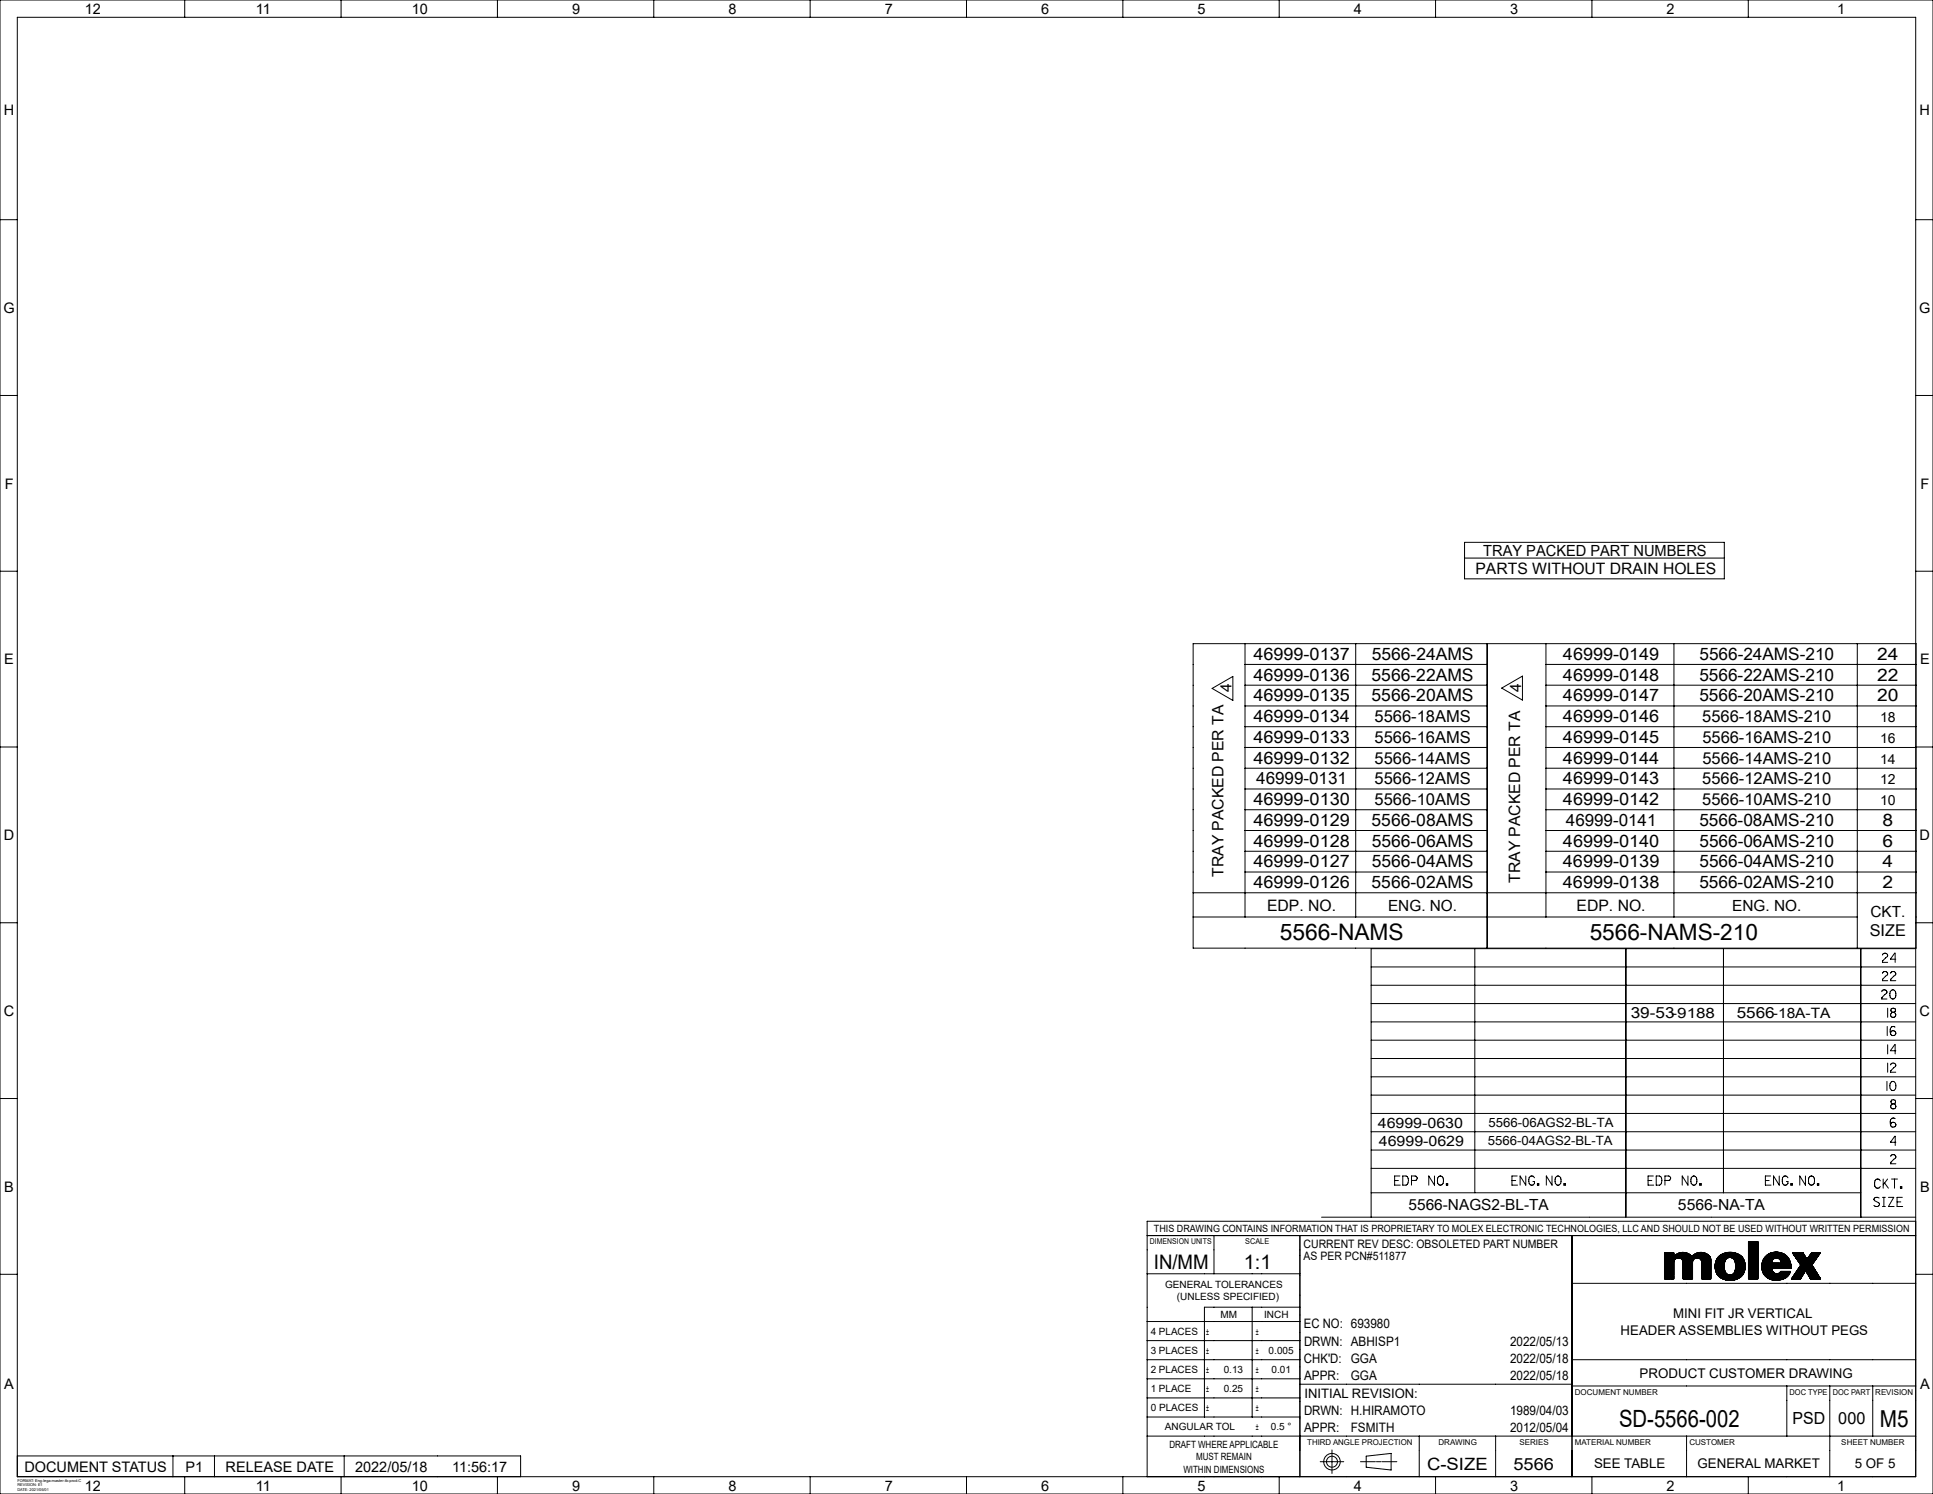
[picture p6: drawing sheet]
<svg xmlns="http://www.w3.org/2000/svg" width="559mm" height="432mm" viewBox="0 0 559 432" stroke-linecap="round" stroke-linejoin="round" font-family="sans-serif">
<g fill="none" stroke="#000" stroke-width=".29">
<path d="M0 0h558.8v431.8h-558.8zM5 5h548.8v421.8h-548.8zM53.4 0v5M98.6 0v5M143.8 0v5M189 0v5M234.2 0v5M279.4 0v5M324.6 0v5M369.8 0v5M415 0v5M460.2 0v5"/>
<path d="M505.4 0v5M0 63.5h5M553.8 63.5h5M0 114.3h5M553.8 114.3h5M423.4 156.7h75.1v10.6h-75.1zM0 165.1h5M423.4 161.3h75.1M553.8 165.1h5M344.9 186h209v88h-209zM350.4 199l6-3.5v6.9zM359.9 186v79"/>
<path d="M359.9 192h70M359.9 198h70M391.9 186v79M429.9 186v88M434.1 198.9l6-3.5v6.9zM446.9 192h107M446.9 198h107M446.9 186v79M483.9 186v79M536.9 186v88M0 215.9h5M359.9 204h70"/>
<path d="M359.9 210h70M359.9 216h70M446.9 204h107M446.9 210h107M446.9 216h107M553.8 215.9h5M359.9 222h70M359.9 228h70M359.9 234h70M446.9 222h107M446.9 228h107M446.9 234h107"/>
<path d="M344.9 258h209M359.9 240h70M359.9 246h70M359.9 252h70M446.9 240h107M446.9 246h107M446.9 252h107M0 266.7h5M344.9 265h192M396.4 279.5h157.4M426.3 274.2v70.5M470 274.2v77.6"/>
<path d="M498.2 274.2v70.5M537.9 274.2v77.6M544.2 276a.74 .74 0 0 1 .9-.5 .74 .74 0 0 1 .5 1l-1.3 1.2-.1 .4h1.5M548 277.2h-1.5l1.2-1.7 .2 2.6M553.8 274.2h-157.5l.1 77.6M553.8 266.7h5M396.4 295.3h157.4M396.4 290.1h157.4M396.4 284.8h157.4M544 286.6a.74 .74 0 0 1 .9-.5 .74 .74 0 0 1 .5 .9l-1.3 1.3-.1 .4h1.5M544.2 281.3a.74 .74 0 0 1 .9-.5 .74 .74 0 0 1 .5 1l-1.3 1.2-.1 .4h1.5M545.6 296.7v2.6"/>
<path d="M545.7 291.4v2.6M546.5 281.3a.74 .74 0 0 1 1-.5 .74 .74 0 0 1 .5 1l-1.4 1.2-.1 .4h1.5M546.8 286.2l.3-.1a1.43 1.43 0 0 1 1 1.2 1.43 1.43 0 0 1-.8 1.4h-.2a1.61 1.61 0 0 1-.3-2.5zM547.1 292.6l-.4-.3-.1-.4 .1-.3 .6-.2 .5 .2 .1 .3v.4l-.5 .3M547.1 292.6a.74 .74 0 0 0-.4 1.1 .74 .74 0 0 0 1.2 0 .74 .74 0 0 0-.5-1.1M547.1 292.6h.3M547.8 296.9l-.6-.2a1.52 1.52 0 0 0 0 2.6l.5-.1a.75 .75 0 0 0-.1-1.3 .75 .75 0 0 0-1.1 .8M0 317.5h5M396.4 311.2h157.4M396.4 316.5h157.4M396.4 305.9h157.4M396.4 300.6h157.4"/>
<path d="M545.5 312.5v2.7M545.7 302v2.6M545.7 307.3v2.6M546.5 307.8a.74 .74 0 0 1 1-.5 .74 .74 0 0 1 .5 .9l-1.4 1.2-.1 .5h1.5M546.8 312.7l.3-.2a1.43 1.43 0 0 1 1 1.3 1.43 1.43 0 0 1-.8 1.4h-.2a1.61 1.61 0 0 1-.3-2.5zM547.2 319a.74 .74 0 0 0-.5 1.2 .74 .74 0 0 0 1.2 0 .74 .74 0 0 0-.5-1.2M547.2 319l-.5-.2v-.4l.1-.4 .5-.2 .6 .2 .1 .4-.1 .4-.5 .2M547.2 319h.2M548 303.7h-1.5l1.2-1.7 .2 2.6M553.8 317.5h5M396.4 332.4h157.4M396.4 321.8h157.4"/>
<path d="M396.4 327.1h157.4M396.4 337.7h157.4M404.7 339.9h-1.5v2.6h1.6M405.5 339.9h1a1.61 1.61 0 0 1 0 2.6h-1zM414.7 339.9v2.6l-1.7-2.6v2.6M438.6 339.9h-1.5v2.6h1.6M441.1 339.9v2.6l-1.7-2.6v2.6M448.7 339.9v2.6l-1.7-2.6v2.6M478 339.9h-1.6v2.6h1.7M478.8 339.9h.9a1.61 1.61 0 0 1 0 2.6h-.9zM488 339.9v2.6l-1.7-2.6v2.6M511.9 339.9h-1.6v2.6h1.7"/>
<path d="M514.3 339.9v2.6l-1.6-2.6v2.6M521.9 339.9v2.6l-1.6-2.6v2.6M546.6 334.3a.74 .74 0 0 1 .9-.6 .74 .74 0 0 1 .5 1l-1.3 1.2-.1 .5h1.5M547.9 323.3l-.7-.2a1.52 1.52 0 0 0 0 2.7l.6-.1a.75 .75 0 0 0-.2-1.3 .75 .75 0 0 0-1.1 .7M548.1 330.2h-1.5l1.1-1.8 .2 2.7M331.6 357.1h222.2M350.9 357.1v11.1M375.8 357.1v69.7M382 351.8h171.8M396.4 344.7h141.5M403.2 341.2h1M408 341.2l1.4-.1 .3-.7-.6-.5h-1.1v2.6"/>
<path d="M416 340l.3-.1a1.43 1.43 0 0 1 1 1.2 1.43 1.43 0 0 1-.8 1.4h-.2a1.61 1.61 0 0 1-.3-2.5zM418.1 342.1h.4v.4h-.4zM437.1 341.2h1.1M443.6 340.4l-.4-.4-.5-.1a1.56 1.56 0 0 0 0 2.6h.5l.4-.5v-.5h-.5M444.4 342.1h.5v.4h-.5zM450 340l.3-.1a1.43 1.43 0 0 1 1 1.2 1.43 1.43 0 0 1-.8 1.4h-.2a1.62 1.62 0 0 1-.3-2.5zM452.1 342.1h.4v.4h-.4zM454.4 357.1v69.7M476.4 341.2h1.1M481.3 341.2l1.4-.1 .3-.7-.3-.4-1.4-.1v2.6M489.2 340l.4-.1a1.43 1.43 0 0 1 1 1.2 1.43 1.43 0 0 1-.8 1.4h-.2a1.61 1.61 0 0 1-.4-2.5zM491.4 342.1h.4v.4h-.4z"/>
<path d="M505.4 358.8h2.8M505.4 358.8v10.8M505.5 358.8l-.1 .1M505.6 358.8l-.2 .2M505.6 358.8l-.2 .3 .3-.3M505.7 358.8l-.3 .3M505.8 358.8l-.4 .4M505.9 358.8l-.5 .5M506 358.8l-.6 .6M506.1 358.8l-.7 .7M506.2 358.8l-.8 .8M506.3 358.8l-.9 .9"/>
<path d="M506.5 358.8l-1.1 1.1M506.6 358.8l-1.2 1.2M506.8 358.8l-1.4 1.4M506.9 358.8l-1.5 1.5M507.1 358.8l-1.7 1.7 1.7-1.7M507.2 358.8l-1.8 1.8M507.4 358.8l-2 2M507.5 358.8l-2.1 2.1M507.7 358.8l-2.3 2.3M507.8 358.8l-2.4 2.4M508 358.8l-2.6 2.6M508.1 358.8l-2.7 2.7"/>
<path d="M508.2 360l-2.8 2.8M508.2 359.9l-2.8 2.8M508.2 359.8l-2.8 2.8M508.2 359.7l-2.8 2.8M508.2 359.6l-2.8 2.8M508.2 359.5l-2.8 2.8M508.2 359.4l-2.8 2.8M508.2 359.3l-2.8 2.8M508.2 359.2l-2.8 2.8M508.2 359.1l-2.8 2.8M508.2 359l-2.8 2.8M508.2 358.9l-2.8 2.8"/>
<path d="M508.2 358.9l-2.8 2.7M508.2 358.8v10.8M510.3 341.2h1.1M516.9 340.4l-.4-.4-.6-.1a1.56 1.56 0 0 0 .1 2.6h.5l.4-.5v-.5h-.5M517.7 342.1h.4v.4h-.4zM523.2 340l.4-.1a1.43 1.43 0 0 1 1 1.2 1.43 1.43 0 0 1-.8 1.4h-.2a1.61 1.61 0 0 1-.4-2.5zM525.4 342.1h.4v.4h-.4zM543.2 346.3a.94 .94 0 0 0-1.5 .4l.2 .3 1.2 .6 .2 .6a.93 .93 0 0 1-1.6 .2M543.6 341.3l-.4-.4-.5-.1a1.51 1.51 0 0 0 0 2.6l.5-.1 .4-.4M544.2 348.7h.8M544.2 346.1h.8M544.4 340.8v2.6"/>
<path d="M544.6 346.1v2.6M544.8 341.9l1.1 1.5M545.7 340.8l-1.3 1.7M545.9 346.1h1.6l-1.6 2.6h1.7M546.8 340.8h1.7M547.7 340.8v2.6M548.4 347.4h1.1M549.4 343h.4v.4h-.4zM549.9 346.1h-1.5v2.6h1.6M553.8 353h-222.2v73.8M0 368.3h5M331.6 368.2h44.2"/>
<path d="M362 377.8v31.8M375.8 377.8h-27.6v31.8M454.4 370.9h99.4M481.2 369.2l2.7-2.7-2.7 2.8M481.2 368.1l2.7-2.6-2.7 2.8M481.2 366.9l5-4.9-5 5.1M481.2 365.7l2.7-2.7-2.7 2.8M481.2 365l2.7-2.7-2.7 2.8M481.2 364.2l2.1-2.1-2.1 2.1M481.2 363.5l1.4-1.4-1.4 1.4M481.2 363.2l1.1-1.1-1.1 1.1M481.2 362.5l.4-.4-.4 .4"/>
<path d="M481.2 369.6h2.7M481.2 362.1v7.5M481.2 362.1h2.7M481.2 362.1v.1M481.3 362.1l-.1 .1M481.3 362.1l-.1 .2M481.4 369.6l2.5-2.4-2.4 2.4M481.4 362.1l-.2 .3M481.7 362.1l-.5 .5M481.8 362.1l-.6 .7M481.9 362.1l-.7 .8M482 362.1l-.8 .8"/>
<path d="M482.1 362.1l-.9 1M482.1 369.6l1.8-1.6-1.7 1.6M482.4 362.1l-1.2 1.3M482.4 369.6l1.5-1.3-1.4 1.3M482.7 362.1l-1.5 1.6M482.8 362.1l-1.6 1.7M482.9 362.1l-1.7 1.8M483 362.1l-1.8 1.9M483.1 362.1l-1.9 2M483.2 369.6l.7-.6-.7 .6M483.4 362.1l-2.2 2.3M483.5 369.6l.4-.3-.3 .3"/>
<path d="M483.5 362.1l-2.3 2.4M483.7 362.1l-2.5 2.5M483.7 362.1l-2.5 2.6M483.8 362.1l-2.6 2.7M483.9 364.9a1.34 1.34 0 0 1 1.3-1.3 1.34 1.34 0 0 1 1.4 1.3M483.9 368.6l-1 1M483.9 368.5l-1.2 1.1M483.9 368.4l-1.3 1.2M483.9 368.1l-1.6 1.5M483.9 367.8l-1.9 1.8M483.9 367.7l-2 1.9M483.9 367.5l-2.1 2.1 2.1-2.1"/>
<path d="M483.9 367.4l-2.3 2.2M483.9 367.1l-2.6 2.5M483.9 366.9l-2.7 2.7M483.9 366.8l-2.7 2.8M483.9 366.8l-2.7 2.7M483.9 366.6l-2.7 2.8M483.9 366.3l-2.7 2.8M483.9 366.2l-2.7 2.8M483.9 366.2l-2.7 2.7M483.9 366l-2.7 2.8M483.9 365.9l-2.7 2.8M483.9 365.8l-2.7 2.8"/>
<path d="M483.9 365.7l-2.7 2.7M483.9 365.6l-2.7 2.8M483.9 365.3l-2.7 2.8M483.9 365.2l-2.7 2.8M483.9 365.1l-2.7 2.7M483.9 365l-2.7 2.7M483.9 364.9l-2.7 2.8M483.9 369.6h-.1M483.9 369.5l-.1 .1M483.9 369.5l-.2 .1M483.9 369.2l-.5 .4M483.9 369l-.6 .6"/>
<path d="M483.9 368.8l-.9 .8M483.9 368.7l-1 .9M483.9 364.9v4.7M483.9 362.1v1.1a3.4 3.4 0 0 1 5.2 0 3.4 3.4 0 0 1 4.9-.3M483.9 364.8l-2.7 2.7M483.9 362.9l-2.7 2.7M483.9 362.7l-2.7 2.8M483.9 362.6l-2.7 2.8M483.9 362.6l-2.7 2.7M483.9 362.4l-2.7 2.8M483.9 362.1l-2.7 2.8M483.9 364.7l-2.7 2.7"/>
<path d="M483.9 364.6l-2.7 2.8M484 364.4l-2.8 2.8M484 364.3l-2.8 2.8M484.5 362.6l-3.3 3.3M484.7 362.5l-3.5 3.5M485 362.3l-3.8 3.8M485.2 362.2l-4 4M485.4 362.2l-4.2 4.1M485.5 362.1l-4.3 4.3M485.6 362.1l-4.4 4.4M485.8 362l-4.6 4.6M485.9 362l-4.7 4.7"/>
<path d="M486 362l-4.8 4.8M486.3 362l-1.9 1.8M486.4 364.2l1.8-1.8-1.8 1.8M486.5 362l-1.8 1.7M486.6 364.9v4.7h2.7M486.6 362l-1.7 1.6M486.6 362l-1.6 1.6M486.7 362l-1.6 1.6M486.9 362l-1.7 1.6M486.9 362l-1.5 1.6 1.6-1.6M487.1 362l-1.6 1.6M487.2 362l-1.6 1.6"/>
<path d="M487.3 362.1l-1.6 1.5M487.4 369.6l1.9-1.8-1.9 1.8M487.4 362.1l-1.7 1.6M487.5 362.1l-1.7 1.6M487.5 362.1l-1.6 1.6M487.6 362.1l-1.7 1.7M487.7 362.2l-1.7 1.6M487.8 362.2l-1.7 1.7 1.7-1.7M487.9 362.3l-1.7 1.7M488 362.3l-1.8 1.7M488 362.3l-1.7 1.8M488.1 369.6l1.2-1.1-1.2 1.1"/>
<path d="M488.1 362.4l-1.8 1.7M488.3 362.5l-1.9 1.8M488.4 362.5l-1.9 1.9M488.4 362.6l-1.9 1.9M488.5 362.6l-2 1.9M488.5 362.6l-2 2M488.6 362.7l-2.1 2M488.6 362.7l-2 2.1M488.7 362.8l-2.1 2.1M488.8 362.8l-2.2 2.2M488.8 369.6l.5-.4-.4 .4M488.8 362.9l-2.2 2.3 2.3-2.3"/>
<path d="M488.9 363l-2.3 2.3M489 363l-2.4 2.5M489 363.1l-2.4 2.4M489 363.1l-2.4 2.5M489.1 369.6h.1M489.3 369.6v-4.7a1.34 1.34 0 0 1 1.3-1.3 1.34 1.34 0 0 1 1.4 1.3v4.7M489.3 369.6h.1M489.3 369.4l-.3 .2M489.3 369.3l-.3 .3M489.3 369l-.6 .6M489.3 368.9l-.7 .7M489.3 368.8l-.9 .8"/>
<path d="M489.3 368.7l-.9 .9M489.3 368.6l-1 1M489.3 368.3l-1.3 1.3M489.3 368.2l-1.5 1.4M489.3 368l-1.6 1.6 1.6-1.6M489.3 367.9l-1.8 1.7M489.3 367.6l-2.1 2M489.3 367.5l-2.2 2.1M489.3 367.3l-2.3 2.3 2.3-2.3M489.3 367.2l-2.5 2.4M489.3 367l-2.6 2.6M489.3 366.9l-2.7 2.7 2.7-2.6"/>
<path d="M489.3 366.6l-2.7 2.9M489.3 366.4l-2.7 2.8M489.3 366.3l-2.7 2.8M489.3 366.3l-2.7 2.7M489.3 366.1l-2.7 2.8M489.3 365.8l-2.7 3M489.3 365.7l-2.7 2.8M489.3 365.6l-2.7 2.8M489.3 365.5l-2.7 2.8M489.3 365.4l-2.7 2.8M489.3 365.3l-2.7 2.8M489.3 365.2l-2.7 2.8"/>
<path d="M489.3 365.1l-2.7 2.8M489.3 364.8l-2.7 3M489.3 364.7l-2.7 2.8M489.3 364.5l-2.7 2.9M489.4 364.4l-2.8 2.9M489.5 364.2l-2.9 3M489.7 362.6l-3.1 3.2M490.2 362.3l-3.6 3.6 3.4-3.5M490.2 363.6l1.6-1.6-1.9 1.7M490.4 362.2l-3.8 3.9M490.5 363.6l1.6-1.6-1.7 1.6M490.6 362.2l-4 4"/>
<path d="M490.7 362.1l-4.1 4.1M490.8 363.6l1.7-1.5-1.6 1.5M490.8 362.1l-4.2 4.3M491 362l-4.4 4.5M491.1 362l-4.5 4.5M491.2 362l-4.6 4.7M491.3 362l-4.7 4.8M491.5 362l-4.9 5 4.9-5M491.7 362l-5.1 5.1M491.7 364.2l1.8-1.7-1.7 1.7M491.9 364.6l1.9-1.9-1.9 1.9M491.9 362l-1.6 1.6"/>
<path d="M492 369.5l2.6-2.5-2.6 2.6M492 368.5l2.6-2.6-2.6 2.7M492 367.8l2.6-2.6-2.6 2.7M492 367l2.6-2.5-2.6 2.7M492 369.6h2.6M492.2 362l-1.6 1.6M492.3 362l-1.6 1.6M492.6 369.6l2-1.9-2 1.9M492.6 362.1l-1.6 1.5M492.7 362.1l-1.6 1.5M492.7 362.1l-1.5 1.6M492.8 362.2l-1.6 1.5"/>
<path d="M492.9 362.2l-1.6 1.5M493 362.2l-1.6 1.6M493 362.2l-1.5 1.6 1.6-1.5M493.2 362.3l-1.7 1.6M493.2 362.3l-1.6 1.7M493.3 362.4l-1.7 1.6M493.4 362.4l-1.7 1.7M493.6 362.5l-1.8 1.8M493.6 362.6l-1.7 1.7M493.7 362.6l-1.8 1.8M493.7 362.6l-1.8 1.9M493.9 362.8l-1.9 1.9"/>
<path d="M494 362.8l-2 2M494 362.9l.6 1.2M494 362.9l-2 2.1M494.1 362.9l-2.1 2.1M494.1 363l-2.1 2.1M494.2 363l-2.2 2.2M494.2 363.1l-2.2 2.2M494.2 363.1l-2.2 2.3M494.3 363.2l-2.3 2.3M494.3 363.2l-2.3 2.5M494.4 363.3l-2.4 2.4M494.4 363.4l-2.4 2.4"/>
<path d="M494.4 363.4l-2.4 2.6M494.5 363.5l-2.5 2.5M494.5 363.6l-2.5 2.5M494.5 363.7l-2.5 2.6M494.5 363.8l-2.5 2.8M494.6 364l-2.6 2.7M494.6 369.6h-.1M494.6 369.5l-.1 .1M494.6 369.4l-.2 .2M494.6 369.2l-.4 .4M494.6 369.1l-.5 .5M494.6 369l-.6 .6"/>
<path d="M494.6 368.9l-.7 .7M494.6 368.8l-.8 .8M494.6 368.7l-1 .9M494.6 368.5l-1.1 1.1M494.6 368.4l-1.3 1.2M494.6 368.3l-1.3 1.3M494.6 368.2l-1.4 1.4M494.6 368.1l-1.6 1.5M494.6 368l-1.6 1.6M494.6 367.9l-1.7 1.7M494.6 367.8l-1.9 1.8M494.6 367.5l-2.2 2.1"/>
<path d="M494.6 367.4l-2.3 2.2M494.6 367.3l-2.3 2.3M494.6 367.2l-2.5 2.4M494.6 367.1l-2.6 2.5M494.6 366.8l-2.6 2.6M494.6 366.7l-2.6 2.6M494.6 366.6l-2.6 2.6M494.6 366.5l-2.6 2.6M494.6 366.4l-2.6 2.6M494.6 366.2l-2.6 2.7 2.6-2.6M494.6 366.1l-2.6 2.6M494.6 365.8l-2.6 2.6"/>
<path d="M494.6 365.6l-2.6 2.7M494.6 365.5l-2.6 2.7 2.6-2.6M494.6 365.3l-2.6 2.7M494.6 365l-2.6 2.7M494.6 364.9l-2.6 2.7M494.6 364.9l-2.6 2.6M494.6 364.7l-2.6 2.7M494.6 364.6l-2.6 2.7M494.6 364.3l-2.6 2.7M494.6 364.2l-2.6 2.7M494.6 364.1l-2.6 2.6M494.6 364.1v5.5"/>
<path d="M496.3 363.8a4.3 4.3 0 0 0 1 5.4M497.1 362.9l-.5 .6M497.4 369.3l1.5-1.4-1.5 1.4M497.5 362.7l-1.1 1.1M497.7 362.5l-1.5 1.5M498 362.4l-1.9 1.9M498.1 362.4l-2 2M498.3 362.3l-2.3 2.2M498.4 366l-2.1 2.1M498.4 365.9l-2.1 2.2M498.4 366.1l-2 2.1M498.4 365.8l-2.1 2.2"/>
<path d="M498.4 366.2l-2 2.1M498.4 366.3l-2 2M498.4 365.7l-2.2 2.2M498.4 366.4l-1.9 2 2-1.9M498.4 365.5l-2.2 2.4M498.5 365.5l-2.4 2.3M498.5 366.5l-2 2M498.5 365.3l-2.4 2.4M498.5 362.2l-2.5 2.5M498.5 366.6l-1.9 2M498.5 366.7l-1.8 2 1.8-1.9M498.5 365.2l-2.4 2.5"/>
<path d="M498.5 365.1l-2.4 2.5M498.5 366.9l-1.8 1.8M498.5 365l-2.5 2.5M498.5 367l-1.7 1.8M498.6 362.2l-2.7 2.6M498.6 367.1l-1.8 1.7M498.6 367.1l-1.8 1.8M498.6 364.8l-2.6 2.6M498.6 367.2l-1.7 1.7M498.6 364.6l-2.6 2.7M498.6 367.3l-1.5 1.8M498.7 364.5l-2.7 2.7"/>
<path d="M498.7 367.5l-1.6 1.6M498.7 364.4l-.3 1.6 .3 1.5M498.7 364.4a1.47 1.47 0 0 1 1.4-1 1.47 1.47 0 0 1 1.4 1M498.7 364.4l-2.8 2.8M498.7 362.1l-2.8 2.9M498.8 367.7l-1.6 1.5M498.8 367.8l-1.5 1.4M498.9 364.1l-3 3M498.9 362.1l-3 3M498.9 367.9l-1.4 1.5M499 368l-1.4 1.4M499 368.1l-1.3 1.3"/>
<path d="M499.1 362.1l-3.3 3.2M499.1 368.1l-1.4 1.4M499.1 362l-3.3 3.3M499.2 368.2l-1.4 1.3M499.2 368.2l-1.3 1.3M499.3 368.3l-1.4 1.3M499.3 362l-3.5 3.5M499.3 368.3l-1.3 1.3M499.4 362l-3.6 3.6M499.4 368.3l-1.3 1.3M499.5 368.4l-1.3 1.3 1.3-1.3M499.5 362l-3.7 3.7"/>
<path d="M499.6 362l-3.8 3.8M499.6 368.4l-1.3 1.3M499.7 368.4l-1.3 1.4 1.4-1.3M499.8 362l-4 3.9M499.9 368.5l-1.4 1.3M499.9 361.9l-4.1 4.1M499.9 361.9l-4.1 4.2M500 368.5l-1.4 1.3M500 368.5l-1.3 1.4M500.1 361.9l-4.3 4.3M500.2 368.5l-1.5 1.4M500.2 361.9l-4.4 4.4"/>
<path d="M500.2 361.9l-4.4 4.5M500.3 368.5l-1.5 1.4M500.3 363.5l1.4-1.3-1.3 1.3M500.4 368.5l-1.5 1.4M500.4 361.9l-4.6 4.6M500.5 362l-4.7 4.7 4.7-4.7M500.5 368.4l-1.5 1.5M500.6 362l-4.8 4.8M500.7 368.4l-1.6 1.6M500.8 362l-4.9 4.9M500.9 362l-5 5M501 362l-1.7 1.7"/>
<path d="M501.1 362l-1.6 1.5M501.2 362l-1.5 1.5M501.3 362.1l-1.5 1.4M501.4 362.1l-1.5 1.3M501.5 362.1l-1.4 1.3M501.5 364.4a3.2 3.2 0 0 1-.9 4 1.47 1.47 0 0 1-1.9-.9M501.5 362.1l-1.3 1.3M501.5 364.5l1.7-1.6-1.7 1.7M501.6 362.1l-1.4 1.3M501.8 362.2l-1.3 1.3M501.9 362.2l-1.3 1.3M502 362.3l-1.3 1.3"/>
<path d="M502.1 362.3l-1.3 1.3M502.2 362.4l-1.3 1.3M502.3 362.4l-1.4 1.3M502.3 362.4l-1.3 1.3M502.4 362.5l-1.4 1.3M502.5 362.5l-1.4 1.3M502.5 362.5l-1.3 1.4M502.6 362.6l-1.4 1.4M502.7 362.6l-1.4 1.5M502.8 362.7l-1.5 1.4M502.9 362.7l-1.5 1.6 1.5-1.6M503 362.8l-1.6 1.5"/>
<path d="M503 362.8a4.1 4.1 0 0 1 1.1 5.1 4.1 4.1 0 0 1-4.7 2.1l-2.1-.8M503 362.8a4.9 4.9 0 0 0-6.7 1M503.1 362.8l-1.6 1.6M503.2 363l-1.6 1.6M503.3 363l-1.7 1.7M503.3 363l-1.7 1.8M503.4 363.1l-1.8 1.8M503.5 363.1l-1.9 1.9M503.5 363.2l-1.8 1.8M503.5 363.2l-1.8 1.9M503.6 363.3l-1.9 1.9M503.6 363.3l-1.9 2"/>
<path d="M503.7 363.4l-2 2M503.7 363.4l-2 2.1M503.7 368.6l-.5 .5M503.8 363.5l-2.1 2.1 2.1-2M503.8 363.6l-2 2.2M503.9 363.7l-2.1 2.2M503.9 363.8l-2.1 2.2M504 368.2l-1.1 1.1M504 363.8l-2.2 2.3M504 363.9l-2.2 2.3M504 364l-2.3 2.3M504.1 364l-2.4 2.4"/>
<path d="M504.1 368l-1.5 1.5M504.1 364.1l-2.4 2.4M504.1 367.9l-1.6 1.6M504.1 364.2l-2.4 2.4M504.2 364.2l-2.5 2.6M504.2 364.3l-2.5 2.6M504.2 367.7l-2 1.9M504.2 364.4l-2.6 2.6M504.3 364.5l-2.7 2.7M504.3 367.5l-2.3 2.2M504.3 364.5l-2.7 2.8M504.3 364.6l-2.8 2.8"/>
<path d="M504.3 364.7l-2.9 2.9M504.3 367.3l-2.4 2.5M504.4 364.8l-3 3M504.4 367.2l-2.6 2.6M504.4 364.8l-5.2 5.2 1.6-1.7M504.4 364.9l-5.1 5.1M504.4 367.1l-2.8 2.8M504.4 365l-5 5M504.4 366.9l-3 3M504.4 365.1l-4.8 4.9 4.9-4.8M504.5 366.8l-3.1 3.1M504.5 365.3l-4.8 4.8"/>
<path d="M504.5 366.7l-3.3 3.3M504.5 365.4l-4.7 4.7M504.5 366.5l-3.4 3.5M504.5 365.5l-4.5 4.6M504.5 366.4l-3.6 3.6M504.5 365.6l-4.4 4.5M504.5 366.4l-3.7 3.6M504.5 366.2l-3.8 3.8M504.5 365.7l-4.3 4.4M504.5 365.8l-4.2 4.3M504.5 366.1l-3.9 4M504.5 366l-4 4.1"/>
<path d="M504.5 365.9l-4.1 4.2M505.4 369.6h2.8M508.2 369.6h-.1M508.2 369.5l-.1 .1M508.2 369.5l-.2 .1M508.2 369.4l-.3 .2M508.2 369.3l-.4 .3M508.2 369.2l-.4 .4M508.2 369.1l-.6 .5M508.2 369l-.6 .6M508.2 368.9l-.7 .7M508.2 368.8l-.9 .8"/>
<path d="M508.2 368.7l-.9 .9M508.2 368.6l-1 1M508.2 368.5l-1.2 1.1M508.2 368.4l-1.3 1.2M508.2 368.3l-1.3 1.3M508.2 368.2l-1.5 1.4M508.2 368.1l-1.6 1.5M508.2 368l-1.6 1.6M508.2 367.9l-1.7 1.7M508.2 367.8l-1.9 1.8M508.2 367.6l-2 2 2-1.9M508.2 367.5l-2.2 2.1"/>
<path d="M508.2 367.4l-2.3 2.2M508.2 367.3l-2.3 2.3M508.2 367.2l-2.5 2.4M508.2 367.1l-2.6 2.5M508.2 366.9l-2.7 2.7M508.2 366.9l-2.8 2.7M508.2 366.8l-2.8 2.8M508.2 366.6l-2.8 2.8M508.2 366.6l-2.8 2.7M508.2 366.5l-2.8 2.8M508.2 366.3l-2.8 2.8M508.2 366.3l-2.8 2.7"/>
<path d="M508.2 366.2l-2.8 2.8M508.2 366l-2.8 2.8M508.2 365.9l-2.8 2.8M508.2 365.9l-2.8 2.7M508.2 365.7l-2.8 2.8M508.2 365.6l-2.8 2.8M508.2 365.6l-2.8 2.7M508.2 365.4l-2.8 2.8M508.2 365.3l-2.8 2.8M508.2 365.2l-2.8 2.8M508.2 365.1l-2.8 2.8M508.2 365l-2.8 2.8"/>
<path d="M508.2 364.9l-2.8 2.8M508.2 364.8l-2.8 2.8M508.2 364.7l-2.8 2.8M508.2 364.6l-2.8 2.8M508.2 364.5l-2.8 2.8M508.2 364.4l-2.8 2.8M508.2 364.3l-2.8 2.8M508.2 364.2l-2.8 2.8M508.2 364.1l-2.8 2.8M508.2 364l-2.8 2.8M508.2 363.9l-2.8 2.8M508.2 363.8l-2.8 2.8"/>
<path d="M508.2 363.7l-2.8 2.8M508.2 363.6l-2.8 2.8M508.2 363.5l-2.8 2.8M508.2 363.4l-2.8 2.7M508.2 363.3l-2.8 2.8M508.2 363.2l-2.8 2.8M508.2 363.1l-2.8 2.7M508.2 363l-2.8 2.8M508.2 362.9l-2.8 2.8M508.2 362.7l-2.8 2.8M508.2 362.7l-2.8 2.7M508.2 362.6l-2.8 2.8"/>
<path d="M508.2 362.4l-2.8 2.8M508.2 362.4l-2.8 2.7M508.2 362.3l-2.8 2.8M508.2 362.1l-2.8 2.8M508.2 362.1l-2.8 2.7M508.2 362l-2.8 2.8M508.2 361.8l-2.8 2.8M508.2 361.7l-2.8 2.8M508.2 361.7l-2.8 2.7M508.2 361.6l-2.8 2.7M508.2 361.4l-2.8 2.8M508.2 361.4l-2.8 2.7"/>
<path d="M508.2 361.3l-2.8 2.7M508.2 361.1l-2.8 2.8M508.2 361l-2.8 2.8M508.2 361l-2.8 2.7M508.2 360.8l-2.8 2.8M508.2 360.7l-2.8 2.8M508.2 360.7l-2.8 2.7M508.2 360.5l-2.8 2.8M508.2 360.4l-2.8 2.8M508.2 360.3l-2.8 2.8M508.2 360.1l-2.8 2.9 2.8-2.8M509.3 366.1l4.3-4.2-4.3 4.3"/>
<path d="M509.3 365.7l3.9-3.8-3.9 3.9M509.3 366.4l4.6-4.5-4.6 4.6M509.3 366.5l.5 1.6M509.3 366.8l4.9-4.8-4.8 4.8M509.6 367.8l2.8-2.7-2.7 2.7M509.8 368.1l1.1 1.2 1 .5 1.1 .2M510.9 362.7l-.8 .8M511.2 362.5l-1.3 1.3M511.4 362.4l-1.6 1.6M511.6 362.3l-1.9 1.9M511.8 362.2a4.1 4.1 0 0 0-2.5 4.3M511.8 362.2l-2.2 2.2"/>
<path d="M511.9 362.2l-2.3 2.3M512.1 362.1l-2.6 2.6M512.2 364.9l-2.6 2.7M512.2 365l-2.6 2.6M512.2 364.8l-2.7 2.7M512.2 366.8l-1.9 1.9M512.2 366.9l-1.8 1.9M512.2 364.6l-2.7 2.8M512.2 362.1l-2.7 2.7M512.2 367l-1.8 1.9M512.3 365.1l-2.7 2.6M512.3 364.5l-2.8 2.8"/>
<path d="M512.3 367.1l-1.9 1.8M512.3 367.1l-1.8 1.9M512.3 367.2l-1.8 1.8M512.3 364.3l-2.8 3M512.4 367.3l-1.8 1.8M512.4 367.4l-1.8 1.7M512.4 369.9l2.6-2.4-2.5 2.4M512.4 362l-3 3M512.4 367.4l-1.7 1.7M512.5 362l-3.1 3.1M512.5 367.5l-1.7 1.7M512.5 366.6l1.7-1.5-1.6 1.5"/>
<path d="M512.5 367.6l-1.6 1.7M512.6 365.1l-2.9 2.8M512.6 364a1.34 1.34 0 0 1 1.5-.3 1.34 1.34 0 0 1 .8 1.4h-2.7zM512.6 362l-3.2 3.2M512.6 367.7l-1.7 1.6M512.7 367.7l-1.6 1.7 1.6-1.6M512.7 365.1l-3 2.9M512.8 361.9l-3.5 3.5M512.8 365.1l-3 3M512.8 367.8l-1.7 1.6M512.8 367.9l-1.6 1.6M512.8 361.9l-3.5 3.6"/>
<path d="M512.9 367.9l-1.7 1.6M513 361.9l-3.7 3.7M513 365.1l-3.2 3.1M513 368l-1.7 1.5M513 368l-1.6 1.6M513 370l2.7-2.5-2.6 2.5M513.1 365.1l-3.2 3.2M513.1 368l-1.7 1.6M513.2 363.6l1.5-1.5-1.7 1.6M513.2 368.1l-1.7 1.5M513.3 368.1l-1.7 1.6M513.3 365.1l-3.3 3.3"/>
<path d="M513.3 361.9l-4 4M513.3 368.1l-1.6 1.6M513.4 365.1l-3.4 3.4M513.4 361.9l-4.1 4.1M513.4 368.1l-1.7 1.6M513.5 365.1l-3.4 3.4M513.5 368.1l-1.7 1.7M513.6 368.1l-1.7 1.7M513.6 365.1l-3.5 3.5M513.7 368.1l-1.7 1.7M513.7 365.1l-3.5 3.5M513.7 361.9l-4.4 4.4"/>
<path d="M513.8 365.1l-3.6 3.6M513.8 368.1l-1.8 1.7M513.9 365.1l-1.6 1.5M514 368.1l-1.9 1.8M514 361.9l-4.7 4.7M514 365.1l-1.6 1.5M514.1 366.6l3-2.9-3 2.9M514.1 361.9l-4.8 4.8M514.2 368l-1.9 1.9 1.7-1.8M514.3 365.1l-1.6 1.5M514.3 362l-4.9 4.9M514.4 365.1l-1.6 1.5"/>
<path d="M514.4 362l-5 5M514.5 364l1.5-1.4-1.5 1.4M514.5 362l-5.1 5.1M514.5 365.1l-1.6 1.5M514.6 365.1l-1.6 1.5M514.6 362l-5.2 5.2M514.7 364.2l1.5-1.4-1.5 1.5M514.7 365.1l-1.6 1.5M514.8 367.5h2.8l-.4 .9-1.2 1.1M514.8 367.5h-.1M514.8 365.1l-1.6 1.5M514.8 362.1l-1.6 1.5"/>
<path d="M514.8 367.5l-.2 .2M514.9 362.1l-1.6-.2-1.5 .3M514.9 362.1l1.3 .7 1 1.1M514.9 364.8l1.7-1.7-1.7 1.8M514.9 362.1l-1.5 1.5M515 362.1l-1.5 1.5M515.1 362.2l-1.5 1.4M515.1 369.8l2.3-2.3-2.5 2.4M515.1 367.5l-2.6 2.5M515.1 362.2l-1.4 1.4M515.2 367.5l-2.6 2.5M515.2 362.2l-1.4 1.4"/>
<path d="M515.3 362.2l-1.4 1.4M515.3 367.5l-2.6 2.5M515.4 362.3l-1.5 1.3M515.4 367.5l-2.5 2.5M515.4 362.3l-1.4 1.4M515.5 367.5l-2.6 2.5M515.5 362.3l-1.4 1.4M515.6 362.4l-1.4 1.4 1.4-1.4M515.7 362.4l-1.4 1.4M515.8 362.5l-1.4 1.4M515.8 367.5l-2.6 2.5M515.9 367.5l-2.6 2.5"/>
<path d="M516 367.5l-2.6 2.5M516 369.5l-1.4 .4-1.6 .1M516 362.6l-1.4 1.5M516.1 362.7l-1.5 1.4M516.1 367.5l-2.6 2.5M516.2 367.5l-2.6 2.5M516.3 362.8l-1.6 1.5M516.3 362.9l-1.5 1.5M516.3 367.5l-2.6 2.5M516.4 362.9l-1.6 1.6M516.4 367.5l-2.6 2.5M516.5 363l-1.6 1.6"/>
<path d="M516.5 363l-1.6 1.7M516.5 367.5l-2.6 2.5M516.7 363.2l-1.8 1.8M516.7 363.2l-3.4 3.4M516.7 363.3l-3.3 3.3M516.8 363.3l-3.3 3.3M516.8 367.5l-2.8 2.5M516.9 363.4l-3.3 3.2M516.9 363.5l-3.1 3.1M516.9 367.5l-2.5 2.5M517 363.6l-3.1 3M517 368.6l-.5 .5"/>
<path d="M517.1 367.5l-2.6 2.4M517.1 363.8l-2.9 2.8M517.1 367.5l-2.4 2.4M517.1 363.8l-2.7 2.8M517.2 363.9l-2.8 2.7M517.2 368.4l-.9 .9M517.2 363.9l.5 1.3 .1 1.4h-5.6a1.38 1.38 0 0 0 1 1.5 1.38 1.38 0 0 0 1.6-.6M517.2 364l-2.7 2.6M517.2 367.5l-2.5 2.4M517.2 364l-2.5 2.6M517.3 364.1l-2.5 2.5M517.3 364.2l-2.5 2.4"/>
<path d="M517.3 368.1l-1.3 1.4M517.3 364.2l-2.3 2.4M517.4 364.3l-2.3 2.3M517.4 364.4l-2.3 2.2M517.4 364.5l-2.1 2.1M517.4 367.9l-1.6 1.7M517.5 364.5l-2.1 2.1M517.5 364.6l-2 2M517.5 367.7l-1.9 1.9M517.5 364.7l-1.9 1.9M517.5 367.6l-2 2.1M517.5 367.5l-2.4 2.3"/>
<path d="M517.5 364.8l-1.8 1.8M517.6 364.9l-1.8 1.7M517.6 367.5l-2.3 2.2M517.6 364.9l-1.7 1.7M517.6 365l-1.6 1.6M517.6 365.1l-1.5 1.5M517.7 365.2l-1.4 1.4M517.7 365.3l-1.3 1.3M517.7 365.4l-1.2 1.2M517.7 365.5l-1.1 1.1M517.7 365.6l-1 1M517.8 365.7l-1 .9"/>
<path d="M517.8 365.7l-.9 .9M517.8 365.8l-.8 .8M517.8 365.9l-.7 .7M517.8 366.1l-.6 .5M517.8 366.1l-.5 .5M517.8 366.2l-.4 .4M517.8 366.3l-.3 .3M517.8 366.6h.1M517.8 366.5l-.1 .1M517.8 366.4l-.2 .2M517.9 369.6h2.6l1.5-2.4 1.4 2.4M518.3 362.1l-.1 .1"/>
<path d="M518.4 362.1l-.1 .1M518.5 362.1l-.2 .2M518.6 362.1l-.3 .2M518.7 362.1l-.3 .3 .3-.3M518.9 362.1l-.4 .4M519 362.1l-.5 .5M519.1 362.1l-.5 .6M519.1 363.5l1.5-1.4-1.4 1.5M519.2 367.7l5.6-5.6-5.7 5.7M519.2 362.1l-.6 .6M519.3 362.1l-.7 .7M519.4 362.1l-.7 .7"/>
<path d="M519.6 362.1l-.8 .8M519.7 362.1l-.9 .9M519.8 362.1l-.9 1M519.9 362.1l-1 1.1 1.1-1.1M520 364.8l1.8-1.7-1.7 1.8M520.1 362.1l-1.1 1.2M520.2 362.1l-1.2 1.2M520.3 362.1l-1.3 1.3M520.3 365.3l1.8-1.7-1.7 1.7M520.4 362.1l-1.3 1.3M520.6 369.5l-.1 .1M520.7 362.1l-1.5 1.5"/>
<path d="M520.8 369.2l-.5 .4M520.8 362.1l-1.5 1.6M520.9 369l-.6 .6M521 362.1l-1.7 1.7M521 368.9l-.8 .7M521.1 368.7l-.9 .9M521.1 362.1l-1.7 1.8M521.2 362.1l1.2 1.9 1.3-1.9h2.5l-2.4 3.5M521.2 362.1h-3l2.4 3.5-2.7 4M521.2 362.1l-1.8 1.8M521.3 362.2l-1.8 1.8M521.3 368.4l-1.3 1.2"/>
<path d="M521.3 362.3l-1.7 1.8M521.4 362.4l-1.8 1.8M521.4 362.5l-1.7 1.8M521.5 368.1l-1.6 1.5M521.5 362.6l-1.8 1.8M521.5 362.6l-1.7 1.8M521.6 362.7l-1.8 1.8M521.6 362.7l-1.7 1.8M521.6 362.8l-1.7 1.8M521.7 362.9l-1.8 1.8M521.7 362.9l-1.7 1.8M521.8 367.6l-2 2 1.9-1.8"/>
<path d="M521.8 363l-1.8 1.8M521.9 363.2l-1.8 1.8M521.9 363.3l-1.7 1.7M521.9 363.3l-1.7 1.8M522 363.4l-1.7 1.8M522.1 363.6l-1.6 1.8 1.7-1.7M522.2 367.6l1.8-1.7-1.8 1.8M522.2 363.7l-1.7 1.8M522.3 363.8l-1.7 1.8M522.3 363.9l-1.9 1.9M523.1 369.1l1.8-1.7-1.8 1.8M523.4 369.6h2.9"/>
<path d="M523.5 362.3l.3-.2-.4 .4M523.8 365.6l2.5 4M523.8 365.6l-1.7 1.8M523.8 362.1l-.6 .6M523.9 365.7l-1.8 1.8M523.9 362.1l-.8 .8M523.9 365.5l-1.9 1.8M523.9 365.8l-1.7 1.8M524 362.1l-1.2 1.2M524 365.9l-1.7 1.8M524.1 366l-1.8 1.8M524.1 366l-1.7 1.9"/>
<path d="M524.1 362.1l-1.6 1.6M524.1 366.1l-1.7 1.8M524.2 365.1l-4.6 4.5M524.2 366.2l-1.8 1.8M524.2 362.1l-3.9 3.9M524.2 366.3l-1.7 1.7M524.3 366.3l-1.8 1.8M524.3 366.4l-1.7 1.8M524.3 362.1l-4.2 4.3M524.3 369.6l1.3-1.1-1.2 1.1M524.3 366.5l-1.7 1.7M524.4 366.5l-1.8 1.8"/>
<path d="M524.4 366.6l-1.7 1.8M524.4 362.1l-4.6 4.6M524.5 364.7l-5 4.9M524.5 366.6l-1.8 1.8M524.5 366.7l-1.8 1.8M524.5 362.1l-4.8 4.8M524.5 366.8l-1.7 1.8M524.6 366.8l-1.7 2M524.6 364.5l-5.2 5.1M524.6 362.1l-5.2 5.2M524.7 367l-1.8 1.9 1.8-1.8M524.8 367.1l-1.8 1.8"/>
<path d="M524.8 367.2l-1.8 1.8M524.8 367.3l-1.7 1.8M524.9 364.1l-5.6 5.5M524.9 362.1l-6.1 6.1M525 367.5l-1.8 1.8M525 367.6l-1.7 1.8M525 362.1l-6.4 6.5M525.1 369.6l.7-.7-.7 .7M525.1 367.6l-1.8 1.9M525.1 367.7l-1.8 1.8M525.1 367.8l-1.7 1.8M525.2 362.1l-6.9 6.8"/>
<path d="M525.2 363.7l-6 5.9M525.2 367.8l-1.8 1.8M525.2 362.1l-7 7M525.2 367.9l-1.7 1.7M525.3 368l-1.7 1.6M525.3 368l-1.6 1.6M525.3 362.1l-7.3 7.4M525.3 368.1l-1.5 1.5M525.4 368.2l-1.4 1.4 1.4-1.4M525.5 368.3l-1.4 1.3M525.5 368.4l-1.3 1.2M525.6 363.1l-6.5 6.5 6.3-6.3"/>
<path d="M525.6 368.5l-1.1 1.1M525.6 362.1l-7.7 7.5M525.7 368.6l-1.1 1M525.7 368.6l-1 1M525.7 368.7l-.9 .9M525.7 362.1l-7.5 7.5M525.8 368.8l-.9 .8M525.8 369.6l.3-.2-.2 .2M525.9 362.7l-7 6.9M525.9 362.1l-7.6 7.5M525.9 369l-.7 .6M525.9 362.1l-7.5 7.5"/>
<path d="M525.9 369.1l-.5 .5M526 369.1l-.6 .5M526 369.2l-.5 .4M526 362.1l-7.5 7.5M526.1 369.3l-.5 .3M526.1 369.6h.1M526.1 369.3l-.3 .3M526.1 362.3l-7.3 7.3M526.2 369.4l-.2 .2 .2-.1M526.2 362.1l-7.6 7.5M526.2 362.1l-7.5 7.5M526.3 369.6h-.1"/>
<path d="M553.8 368.3h5M331.6 393h44.2M331.6 382h44.2M331.6 387.5h44.2M331.6 398.5h44.2M454.4 393h99.4M331.6 415.1h222.2M331.6 404h44.2M331.6 409.6h44.2M375.8 400.1h78.6M385.1 419.1v2.8M410.3 415.1v11.7"/>
<path d="M432.4 415.1v11.7M454.4 400.6h99.4M487.6 415.1v11.7M516.5 400.6v14.5M529 400.6v26.2M541.4 400.6v14.5M5 420.8h145.5v6M50 420.8v6M53.4 426.8v5M62 420.8v6M98.6 426.8v5M99.5 420.8v6"/>
<path d="M143.8 426.8v5M189 426.8v5M234.2 426.8v5M279.4 426.8v5M324.6 426.8v5M369.8 426.8v5M381.7 422.5h2.8M384.7 422.5h.7M385.1 422.1v.7M385.1 423v2.9M385.6 422.5h2.9M393.3 422.5h4.3"/>
<path d="M394.9 420.9l7.2-.8v4.8l-7.2-.8zM397.9 422.5h1.3M399.5 422.5h4.3M415 426.8v5M460.2 426.8v5M505.4 426.8v5"/>
<circle cx="385.1" cy="422.5" r="2.4"/>
<circle cx="385.1" cy="422.5" r="1.6"/>
</g>
<text font-size="6.9" x="468.1" y="412.4">SD-5566-002</text>
<text font-size="6.7" x="543.4" y="412.3">M5</text>
<text font-size="6.6" x="370" y="271.8">5566-NAMS</text>
<text font-size="6.5" x="459.6" y="271.8">5566-NAMS-210</text>
<g font-size="5.8">
<text x="333.6" y="366.8">IN/MM</text>
<text x="359.6" y="366.8">1:1</text>
</g>
<g font-size="5">
<text x="362.3" y="190.7">46999-0137</text>
<text x="396.5" y="190.7">5566-24AMS</text>
<text x="451.8" y="190.7">46999-0149</text>
<text x="491.3" y="190.7">5566-24AMS-210</text>
<text x="542.7" y="190.7">24</text>
<text x="362.3" y="196.7">46999-0136</text>
<text x="396.5" y="196.7">5566-22AMS</text>
<text x="451.8" y="196.7">46999-0148</text>
<text x="491.3" y="196.7">5566-22AMS-210</text>
<text x="542.7" y="196.7">22</text>
<text x="362.3" y="202.7">46999-0135</text>
<text x="396.5" y="202.7">5566-20AMS</text>
<text x="451.8" y="202.7">46999-0147</text>
<text x="491.3" y="202.7">5566-20AMS-210</text>
<text x="542.7" y="202.7">20</text>
<text x="362.3" y="208.7">46999-0134</text>
<text x="451.8" y="208.7">46999-0146</text>
<text x="362.3" y="214.7">46999-0133</text>
<text x="451.8" y="214.7">46999-0145</text>
<text x="362.3" y="220.7">46999-0132</text>
<text x="451.8" y="220.7">46999-0144</text>
<text x="451.8" y="226.7">46999-0143</text>
<text x="362.3" y="232.7">46999-0130</text>
<text x="451.8" y="232.7">46999-0142</text>
<text x="362.3" y="238.7">46999-0129</text>
<text x="396.5" y="238.7">5566-08AMS</text>
<text x="491.3" y="238.7">5566-08AMS-210</text>
<text x="544.2" y="238.7">8</text>
<text x="362.3" y="244.7">46999-0128</text>
<text x="396.5" y="244.7">5566-06AMS</text>
<text x="451.8" y="244.7">46999-0140</text>
<text x="491.3" y="244.7">5566-06AMS-210</text>
<text x="544.2" y="244.7">6</text>
<text x="362.3" y="250.7">46999-0127</text>
<text x="396.5" y="250.7">5566-04AMS</text>
<text x="451.8" y="250.7">46999-0139</text>
<text x="491.3" y="250.7">5566-04AMS-210</text>
<text x="544.2" y="250.7">4</text>
<text x="362.3" y="256.7">46999-0126</text>
<text x="396.5" y="256.7">5566-02AMS</text>
<text x="451.8" y="256.7">46999-0138</text>
<text x="491.3" y="256.7">5566-02AMS-210</text>
<text x="544.2" y="256.7">2</text>
</g>
<g font-size="4.9">
<text x="363.2" y="226.7">46999-0131</text>
<text x="452.7" y="238.7">46999-0141</text>
<text x="412.6" y="424.8">C-SIZE</text>
</g>
<g font-size="4.8">
<text x="397.3" y="208.7">5566-18AMS</text>
<text x="492.1" y="208.7">5566-18AMS-210</text>
<text x="397.4" y="214.7">5566-16AMS</text>
<text x="492.1" y="214.7">5566-16AMS-210</text>
<text x="397.4" y="220.7">5566-14AMS</text>
<text x="492.1" y="220.7">5566-14AMS-210</text>
<text x="397.3" y="226.7">5566-12AMS</text>
<text x="492.1" y="226.7">5566-12AMS-210</text>
<text x="397.3" y="232.7">5566-10AMS</text>
<text x="492.1" y="232.7">5566-10AMS-210</text>
<text x="518.2" y="411.6">PSD</text>
<text x="531.4" y="411.6">000</text>
<text x="437.5" y="424.7">5566</text>
</g>
<text font-size="4.7" x="540.5" y="270.5">SIZE</text>
<g font-size="4.5">
<text x="426.5" y="166">PARTS WITHOUT DRAIN HOLES</text>
<text x="356" y="200.1" transform="rotate(-90 356 200.1)">4</text>
<text x="439.7" y="200" transform="rotate(-90 439.7 200)">4</text>
<text x="353.7" y="253.4" transform="rotate(-90 353.7 253.4)">TRAY PACKED PER TA</text>
<text x="439.4" y="255.1" transform="rotate(-90 439.4 255.1)">TRAY PACKED PER TA</text>
<text x="366.3" y="263.2">EDP. NO.</text>
<text x="455.8" y="263.2">EDP. NO.</text>
</g>
<g font-size="4.4">
<text x="428.8" y="160.6">TRAY PACKED PART NUMBERS</text>
<text x="401.3" y="263.2">ENG. NO.</text>
<text x="500.8" y="263.2">ENG. NO.</text>
<text x="540.7" y="264.9">CKT.</text>
<text x="471.4" y="294.3">39-53-9188</text>
<text x="502.1" y="294.3">5566-18A-TA</text>
<text x="407.2" y="349.8">5566-NAGS2-BL-TA</text>
<text x="485.1" y="349.8">5566-NA-TA</text>
</g>
<g font-size="4.2">
<text x="24.5" y="4">12</text>
<text x="74" y="4">11</text>
<text x="119" y="4">10</text>
<text x="165.4" y="4">9</text>
<text x="210.6" y="4">8</text>
<text x="255.8" y="4">7</text>
<text x="301" y="4">6</text>
<text x="346.2" y="4">5</text>
<text x="391.4" y="4">4</text>
<text x="436.6" y="4">3</text>
<text x="481.8" y="4">2</text>
<text x="531.1" y="4">1</text>
<text x="1.1" y="33.2">H</text>
<text x="554.9" y="33.2">H</text>
<text x="1" y="90.4">G</text>
<text x="554.8" y="90.4">G</text>
<text x="1.4" y="141.2">F</text>
<text x="555.2" y="141.2">F</text>
<text x="1.3" y="192">E</text>
<text x="555.1" y="192">E</text>
<text x="1.1" y="242.8">D</text>
<text x="554.9" y="242.8">D</text>
<text x="1.1" y="293.6">C</text>
<text x="554.9" y="293.6">C</text>
<text x="1.3" y="344.4">B</text>
<text x="555.1" y="344.4">B</text>
<text x="1.3" y="401.6">A</text>
<text x="555.1" y="401.6">A</text>
<text x="7.1" y="425.3">DOCUMENT STATUS</text>
<text x="53.6" y="425.3">P1</text>
<text x="65.2" y="425.3">RELEASE DATE</text>
<text x="102.7" y="425.3">2022/05/18</text>
<text x="130.7" y="425.3">11:56:17</text>
<text x="24.5" y="430.8">12</text>
<text x="74" y="430.8">11</text>
<text x="119" y="430.8">10</text>
<text x="165.4" y="430.8">9</text>
<text x="210.6" y="430.8">8</text>
<text x="255.8" y="430.8">7</text>
<text x="301" y="430.8">6</text>
<text x="346.2" y="430.8">5</text>
<text x="391.4" y="430.8">4</text>
<text x="436.6" y="430.8">3</text>
<text x="481.8" y="430.8">2</text>
<text x="531.1" y="430.8">1</text>
</g>
<g font-size="4.1">
<text x="398.3" y="325.9">46999-0630</text>
<text x="398.6" y="331.2">46999-0629</text>
</g>
<g font-size="4">
<text x="543.5" y="208.7">18</text>
<text x="543.5" y="214.7">16</text>
<text x="543.5" y="220.7">14</text>
<text x="543.5" y="226.7">12</text>
<text x="543.5" y="232.7">10</text>
</g>
<g font-size="3.9">
<text x="483.7" y="381">MINI FIT JR VERTICAL</text>
<text x="468.5" y="385.8">HEADER ASSEMBLIES WITHOUT PEGS</text>
<text x="474" y="398.2">PRODUCT CUSTOMER DRAWING</text>
<text x="460.8" y="424.4">SEE TABLE</text>
<text x="490.7" y="424.4">GENERAL MARKET</text>
<text x="536.2" y="424.4">5 OF 5</text>
</g>
<g font-size="3.8">
<text x="377" y="383.9">EC NO: 693980</text>
<text x="377" y="388.9">DRWN: ABHISP1</text>
<text x="436.5" y="388.9">2022/05/13</text>
<text x="377" y="393.9">CHK'D:</text>
<text x="390.5" y="393.9">GGA</text>
<text x="436.5" y="393.9">2022/05/18</text>
<text x="377" y="398.9">APPR:</text>
<text x="390.5" y="398.9">GGA</text>
<text x="436.5" y="398.9">2022/05/18</text>
<text x="377.1" y="403.9">INITIAL REVISION:</text>
<text x="377" y="408.9">DRWN: H.HIRAMOTO</text>
<text x="377" y="413.9">APPR:</text>
<text x="390.5" y="413.9">FSMITH</text>
<text x="436.5" y="408.9">1989/04/03</text>
<text x="436.5" y="413.9">2012/05/04</text>
</g>
<g font-size="3.7">
<text x="430.3" y="325.8">5566-06AGS2-BL-TA</text>
<text x="430.1" y="331">5566-04AGS2-BL-TA</text>
</g>
<g font-size="3.4">
<text x="376.9" y="360.8">CURRENT REV DESC: OBSOLETED PART NUMBER</text>
<text x="376.9" y="364">AS PER PCN#511877</text>
</g>
<g font-size="2.9">
<text x="333.6" y="356.1">THIS DRAWING CONTAINS INFORMATION THAT IS PROPRIETARY TO MOLEX ELECTRONIC TECHNOLOGIES, LLC AND SHOULD NOT BE USED WITHOUT WRITTEN PERMISSION</text>
<text x="336.8" y="372.2">GENERAL TOLERANCES</text>
<text x="340.2" y="375.8">(UNLESS SPECIFIED)</text>
<text x="352.8" y="380.9">MM</text>
<text x="365.5" y="380.9">INCH</text>
<text x="332.6" y="385.8">4 PLACES</text>
<text x="348.7" y="385.7">±</text>
<text x="363.1" y="385.7">±</text>
<text x="332.6" y="391.3">3 PLACES</text>
<text x="348.7" y="391.3">±</text>
<text x="363.1" y="391.3">±</text>
<text x="366.8" y="391.3">0.005</text>
<text x="332.6" y="396.8">2 PLACES</text>
<text x="348.7" y="396.8">±</text>
<text x="353.8" y="396.8">0.13</text>
<text x="363.1" y="396.8">±</text>
<text x="367.6" y="396.8">0.01</text>
<text x="332.6" y="402.3">1 PLACE</text>
<text x="332.7" y="407.8">0 PLACES</text>
<text x="348.7" y="402.3">±</text>
<text x="348.7" y="407.8">±</text>
<text x="353.8" y="402.3">0.25</text>
<text x="363.1" y="402.3">±</text>
<text x="363.1" y="407.8">±</text>
<text x="336.8" y="413.4">ANGULAR TOL</text>
<text x="363.1" y="413.3">±</text>
<text x="367.4" y="413.4">0.5 °</text>
<text x="338.1" y="418.4">DRAFT WHERE APPLICABLE</text>
<text x="342.1" y="425.6">WITHIN DIMENSIONS</text>
<text x="345.8" y="422">MUST REMAIN</text>
</g>
<text font-size="2.4" x="542.1" y="403.1">REVISION</text>
<g font-size="2.3">
<text x="332.4" y="359.6">DIMENSION UNITS</text>
<text x="360" y="359.6">SCALE</text>
<text x="455.3" y="403.1">DOCUMENT NUMBER</text>
<text x="517.3" y="403.1">DOC TYPE</text>
<text x="529.8" y="403.1">DOC PART</text>
<text x="377.9" y="417.6">THIRD ANGLE PROJECTION</text>
<text x="415.9" y="417.6">DRAWING</text>
<text x="439.2" y="417.6">SERIES</text>
<text x="455.3" y="417.6">MATERIAL NUMBER</text>
<text x="488.4" y="417.6">CUSTOMER</text>
<text x="532.3" y="417.6">SHEET NUMBER</text>
</g>
<g font-size="1.1">
<text x="5" y="428.2">FORMAT: Eng-lega-master-tb-prod-C</text>
<text x="5" y="429.6">REVISION: E1</text>
<text x="5" y="431">DATE: 2021/05/01</text>
</g>
</svg>
